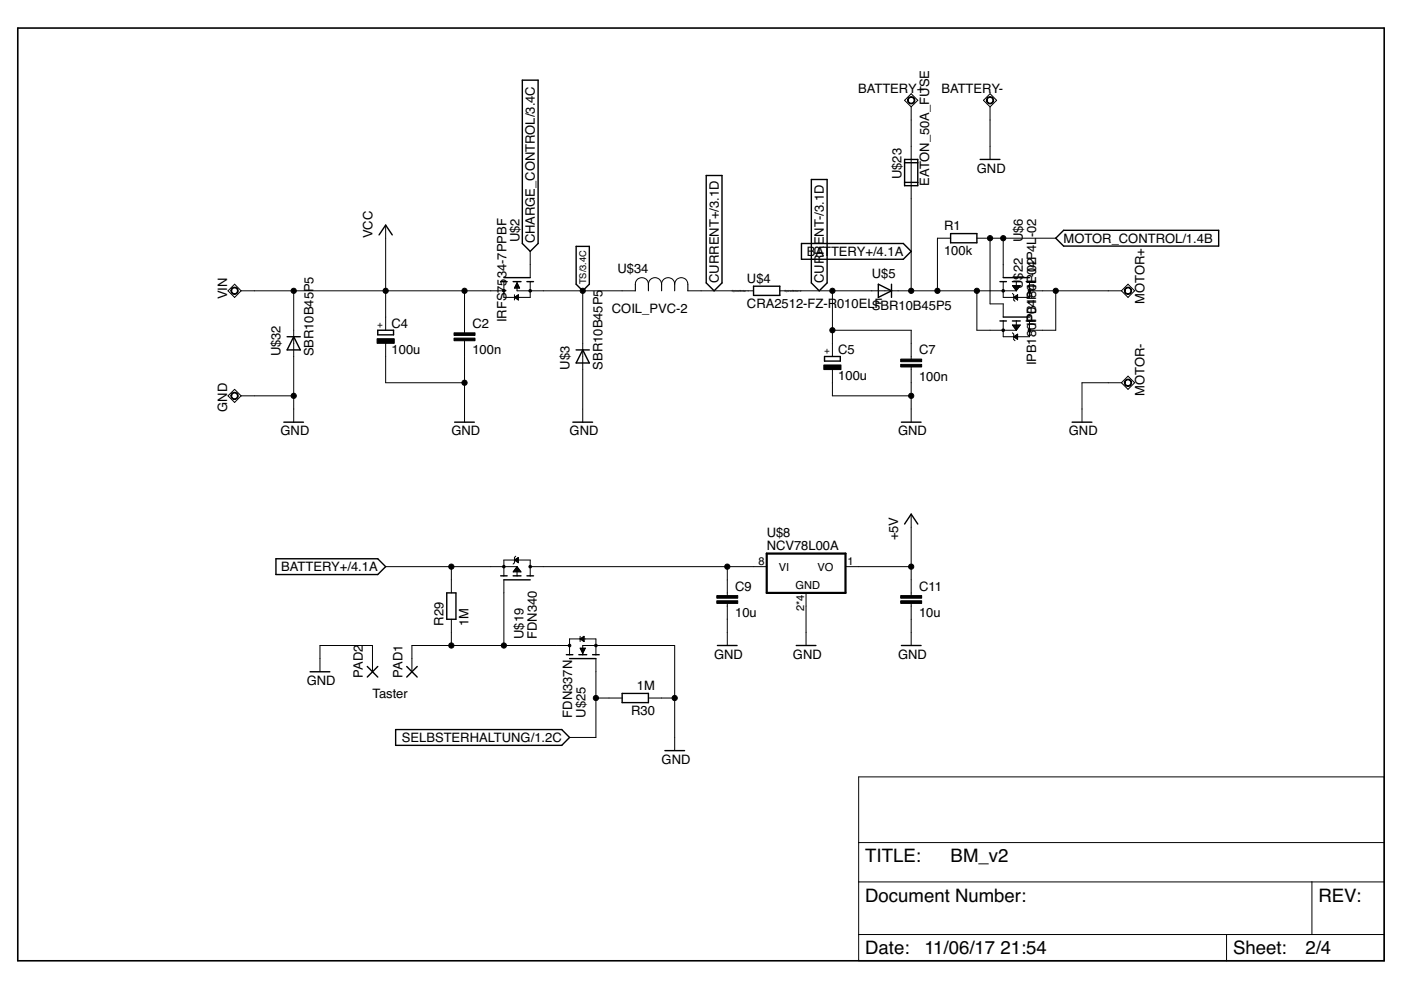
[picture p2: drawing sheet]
<svg xmlns="http://www.w3.org/2000/svg" width="297mm" height="210mm" viewBox="0 0 297 210" stroke-linecap="round" stroke-linejoin="round" font-family="sans-serif">
<g fill="none" stroke="#000" stroke-width=".3">
<path d="M110.7 17h3.4v34.6l-1.7 1.7-1.7-1.7zM149.7 37.2h3.4v22.8l-1.7 1.7-1.7-1.7zM172 38.1h3.4v21.9l-1.7 1.7-1.7-1.7zM191.8 33.8h2.8v5.6h-2.8zM191.8 38.7h2.8M191.8 34.5h2.8M207.8 33.8h4.2M80.4 49.8l1.4-2.1 1.4 2.1M106.2 59.7h1.3M106.8 58.9h5.6M108.8 59.7h1.7M111.7 59.7h1.4"/>
<path d="M122.2 52.2h2.7v8.1l-1.4 1.4-1.3-1.4zM169.9 51.6h21.6l1.7 1.7-1.7 1.7h-21.6zM201.5 49.5h5.6v2h-5.6zM212 59.7h1.4M212.7 58.9h5.6M214.7 59.7h1.6M217.6 59.7h1.4M223.8 50.5l1.7-1.7h32.9v3.4h-32.9zM60.9 71.4h2.8M62.3 71.4l1.4 2.8h-2.8zM80.1 70h3.3v1h-3.3zM122.2 74.2h2.7"/>
<path d="M123.5 74.2l1.4 2.8h-2.7zM159.8 60.7h5.5v1.9h-5.5zM174.8 75.6h3.4v1h-3.4zM186.2 60.3l2.8 1.4-2.8 1.4zM189 60.3v2.8M212 68.1h1.4M212.7 67.2h5.6M214.7 68.1h1.6M217.6 68.1h1.4M60.2 89.5h4.1M96.4 89.5h4.2M121.5 89.5h4.1"/>
<path d="M191.1 89.5h4.2M227.3 89.5h4.2M58.5 118.5h21.6l1.7 1.6-1.7 1.7h-21.6zM191.8 111.1l1.4-2.1 1.4 2.1M94.7 125.7h2v5.6h-2zM106.2 122.1h1.3M106.8 122.9h5.6M108.8 122.1h1.7M111.7 122.1h1.4M120.1 138.8h1.4M120.8 139.6h5.5M122.7 138.8h1.7"/>
<path d="M125.6 138.8h1.4M152.1 136.9h4.2M168.8 136.9h4.2M191.1 136.9h4.2M65.7 142.4h4.2M77.9 141.3l2.2 2.3M80.1 141.3l-2.2 2.3M83.9 154.7h35.2l1.7 1.7-1.7 1.6h-35.2zM86.2 141.3l2.3 2.3M88.5 141.3l-2.3 2.3M131.9 147h5.6v2h-5.6zM141 159.2h4.1"/>
</g>
<g fill="none" stroke="#000" stroke-width=".21">
<path d="M191.8 21.3l1.4-1.4 1.4 1.4-1.4 1.3zM193.2 22.6v39.1M208.5 21.3l1.4-1.4 1.4 1.4-1.4 1.3zM209.9 22.6v11.2M81.8 47.7v22.3M106.8 59.7v3.4h5.6v-3.4M109.6 59.7v2h25.1M109.6 60l.6 1.1h-1.1zM112.4 53.3v5.6M201.5 50.5h-2.7v11.2M207.1 50.5h16.7M209.9 50.5v13.9h2.8v2.8"/>
<path d="M212.7 59.7v3.4h5.6v-3.4M212.7 50.5v8.4M215.5 59.7v2M48.3 61.7l1.4-1.4 1.4 1.4-1.4 1.4zM51.1 61.7h55.7M62.3 61.7v27.8M81.8 72.8v8.4h16.7M98.5 61.7v8.9M98.5 72.2v17.3M109.1 62.5v1.1M109.1 61h1.1M109.2 60.9h.9"/>
<path d="M109.2 60.7h.8M109.3 62.9h.6M109.3 63.2h.6M109.3 60.6h.6M109.4 60.5h.5M109.5 60.3h.3M109.5 63.3h.4M109.5 62.8h.4M109.5 60.2h.2M109.6 60.1h.1M109.7 62.7h.2M109.7 63.5h.2"/>
<path d="M109.9 62.5h.1M109.9 62.5l-.8 .6 .8 .5M109.9 62.5v1.1M109.9 63.6h.1M123.5 61.7v27.8M134.7 60.3a1.39 1.39 0 0 1 1.4-1.4 1.39 1.39 0 0 1 1.4 1.4 1.4 1.4 0 0 1 1.4-1.4 1.4 1.4 0 0 1 1.4 1.4 1.39 1.39 0 0 1 1.4-1.4 1.39 1.39 0 0 1 1.3 1.4 1.4 1.4 0 0 1 1.4-1.4 1.4 1.4 0 0 1 1.4 1.4M145.8 61.7h14M165.3 61.7h50.2M176.5 61.7v13.9M176.5 78.4v5.5h16.7M176.5 70h16.7v6.1M193.2 77.8v11.7"/>
<path d="M207.1 61.7v8.3h8.4M212.7 68.1v3.3h5.6v-3.3M214.7 62.2l.2 .3v1.1l.3 .3M214.7 70.6l.2 .2v1.2l.3 .2M214.7 60.5h1.6l-.8 1.2zM214.7 68.9h1.6l-.8 1.1zM214.7 60.6h1.6M214.7 69h1.5M214.8 60.7h1.4M214.8 69.2h1.3M214.9 60.9h1.1M214.9 71.4l.9-.6v1.2z"/>
<path d="M214.9 69.3h1.1M215 71.4h.8M215 61h1M215 69.4h.9M215.1 71.3h.7M215.1 62.9h.7M215.1 61.2h.8M215.1 63.2h.7M215.1 69.6h.7M215.2 71.6h.6M215.2 61.3h.6M215.2 69.7h.5"/>
<path d="M215.3 71.2h.5M215.3 61.4h.3M215.3 63.3h.5M215.3 62.8h.5M215.3 69.8h.3M215.4 71.7h.4M215.4 61.6h.1M215.4 70h.1M215.5 68.1v1.9M215.5 71h.3M215.5 62.7h.3M215.5 63.5h.3"/>
<path d="M215.6 71.9h.2M215.7 70.9h.1M215.7 62.5h.1M215.8 63.6h.1M215.8 62.5l-.9 .6 .9 .5M215.8 62.5v1.1M218.3 61.7h19.5M223.8 61.7v8.3h-5.5M237.8 61.7l1.4-1.4 1.4 1.4-1.4 1.4zM48.3 83.9l1.4-1.4 1.4 1.4-1.4 1.4zM51.1 83.9h11.2M237.8 81.2h-8.4v8.3"/>
<path d="M237.8 81.2l1.4-1.4 1.4 1.4-1.4 1.3zM109.1 118.7l.8-.5v1.1zM109.2 118.7h.7M109.2 118.8h.7M109.3 117.9l-.2 .3v1.1l-.3 .3M109.4 118.6h.5M109.4 119h.5M109.6 118.4h.3M109.6 119.1h.3M109.8 118.3h.1M109.8 119.2h.1M193.2 109v17.3"/>
<path d="M81.8 120.1l27.8 .1M95.7 120.1v5.6M95.7 131.3v5.6M106.8 122.1v-3.4h5.6v3.4M106.8 122.9v14M108.9 121.1h1.5M109 121h1.3M109.1 120.9h1.1M109.2 120.7h.8M109.3 120.6h.7M109.4 120.5h.5M109.5 120.3h.2"/>
<path d="M109.6 120.1v2M109.6 120.1l.9 1.2h-1.7zM112.4 120.1h50.2M120.8 136.9h-33.5v5.5M120.8 138.8v-3.3h5.5v3.3M123 137.4h1.1l-.6 1.1zM123 135.5l.8-.6v1.1zM123 134.9v1.1M123 137.5h1.1M123.1 137.6h.9M123.2 137.8h.7M123.2 135.3h.6"/>
<path d="M123.2 135.6h.6M123.3 137.9h.6M123.3 138h.5M123.4 138.2h.3M123.4 135.2h.4M123.4 135.7h.4M123.4 138.3h.3M123.5 138.5h.1M123.5 138.8v-1.9h19.5v22.3M123.6 135.1h.2M123.6 135.9h.2M123.8 134.9h.1"/>
<path d="M123.8 136h.1M126.3 139.6v16.8h-5.5M154.2 120.1v6.2M154.2 128v8.9M170.9 125.7v11.2M179.3 120.1h13.9M193.2 128v8.9M67.8 142.4v-5.5h11.2v5.5M126.3 148h5.6M137.5 148h5.5M182.1 164.7h111.4v39h-111.4zM182.1 178.6h111.4"/>
<path d="M182.1 187h111.4M182.1 198.1h111.4M260.1 198.1v5.6M278.2 187v11.1"/>
</g>
<g fill="#000" stroke="#000" stroke-width=".21">
<path d="M192.6 20.8a.79 .79 0 0 1 1.2 0 .79 .79 0 0 1-.4 1.2 .79 .79 0 0 1-1-.7h.2a.62 .62 0 0 1 .8-.6 .62 .62 0 0 1 .2 1 .62 .62 0 0 1-1-.2v-.2h-.2z" fill-rule="evenodd"/>
<path d="M209.3 20.8a.78 .78 0 0 1 1.2 0 .78 .78 0 0 1-.4 1.2 .78 .78 0 0 1-1-.7h.2a.61 .61 0 0 1 .8-.6 .61 .61 0 0 1 .2 1 .61 .61 0 0 1-1-.2v-.2h-.2z" fill-rule="evenodd"/>
<path d="M49.1 61.2a.78 .78 0 0 1 1.3 0 .78 .78 0 0 1-.4 1.2 .78 .78 0 0 1-1-.7h.1a.61 .61 0 0 1 .9-.6 .61 .61 0 0 1 .1 1.1 .61 .61 0 0 1-1-.4v-.1h-.1z" fill-rule="evenodd"/>
<path d="M238.5 61.2a.78 .78 0 0 1 1.3 0 .78 .78 0 0 1-.4 1.2 .78 .78 0 0 1-1-.7h.1a.61 .61 0 0 1 .9-.6 .61 .61 0 0 1 .1 1.1 .61 .61 0 0 1-.9-.4l-.1-.1h-.1z" fill-rule="evenodd"/>
<path d="M49.1 83.5a.78 .78 0 0 1 1.3 0 .78 .78 0 0 1-.4 1.2 .78 .78 0 0 1-1-.8h.1a.61 .61 0 0 1 .9-.5 .61 .61 0 0 1 .1 1 .61 .61 0 0 1-1-.3v-.2h-.1z" fill-rule="evenodd"/>
<path d="M238.5 80.7a.78 .78 0 0 1 1.3 0 .78 .78 0 0 1-.4 1.2 .78 .78 0 0 1-1-.7h.1a.61 .61 0 0 1 .9-.6 .61 .61 0 0 1 .1 1.1 .61 .61 0 0 1-.9-.4l-.1-.1h-.1z" fill-rule="evenodd"/>
<circle cx="209.9" cy="50.5" r=".55"/>
<circle cx="212.7" cy="50.5" r=".55"/>
<circle cx="62.3" cy="61.7" r=".55"/>
<circle cx="81.8" cy="61.7" r=".55"/>
<circle cx="98.5" cy="61.7" r=".55"/>
<circle cx="106.8" cy="61.7" r=".28"/>
<circle cx="112.4" cy="61.7" r=".28"/>
<circle cx="123.5" cy="61.7" r=".55"/>
<circle cx="176.5" cy="70" r=".55"/>
<circle cx="176.5" cy="61.7" r=".55"/>
<circle cx="193.2" cy="61.7" r=".55"/>
<circle cx="198.8" cy="61.7" r=".55"/>
<circle cx="207.1" cy="61.7" r=".55"/>
<circle cx="212.7" cy="61.7" r=".28"/>
<circle cx="212.7" cy="70" r=".28"/>
<circle cx="218.3" cy="70" r=".28"/>
<circle cx="218.3" cy="61.7" r=".28"/>
<circle cx="223.8" cy="61.7" r=".55"/>
<circle cx="62.3" cy="83.9" r=".55"/>
<circle cx="98.5" cy="81.2" r=".55"/>
<circle cx="193.2" cy="83.9" r=".55"/>
<circle cx="95.7" cy="120.1" r=".55"/>
<circle cx="95.7" cy="136.9" r=".55"/>
<circle cx="106.8" cy="136.9" r=".55"/>
<circle cx="106.8" cy="120.1" r=".28"/>
<circle cx="112.4" cy="120.1" r=".28"/>
<circle cx="120.8" cy="136.9" r=".28"/>
<circle cx="126.3" cy="136.9" r=".28"/>
<circle cx="154.2" cy="120.1" r=".55"/>
<circle cx="193.2" cy="120.1" r=".55"/>
<circle cx="126.3" cy="148" r=".55"/>
<circle cx="143" cy="148" r=".55"/>
</g>
<path d="M79.9 71.8h3.7v1h-3.7zM96.3 71.7h4.4v.5h-4.4zM96.3 70.6h4.4v.5h-4.4zM174.7 77.4h3.6v1h-3.6zM191 77.3h4.4v.5h-4.4zM191 76.1h4.4v.6h-4.4zM152 127.4h4.4v.5h-4.4zM152 126.3h4.4v.5h-4.4zM191 127.4h4.4v.5h-4.4zM191 126.3h4.4v.5h-4.4z" fill="#000" stroke="#000" stroke-width=".21"/>
<path d="M162.6 117.4h16.7v8.3h-16.7z" fill="none" stroke="#000" stroke-width=".47"/>
<path d="M134.7 60.3v1.4M137.5 60.3v1.4M140.3 60.3v1.4M143 60.3v1.4M145.8 60.3v1.4" fill="none" stroke="#000" stroke-width=".23"/>
<path d="M3.8 5.9h289.7v197.8h-289.7z" fill="none" stroke="#000" stroke-width=".34"/>
<g font-size="3.9">
<text x="183.4" y="182.8">TITLE:</text>
<text x="201.6" y="182.8">BM_v2</text>
<text x="183.4" y="191.2">Document Number:</text>
<text x="279.6" y="191.2">REV:</text>
<text x="183.4" y="202.3">Date:</text>
<text x="196" y="202.3">11/06/17</text>
<text x="212.1" y="202.3">21:54</text>
<text x="261.4" y="202.3">Sheet:</text>
<text x="276.8" y="202.3">2/4</text>
</g>
<g font-size="2.8">
<text x="181.9" y="19.7">BATTERY+</text>
<text x="199.6" y="19.7">BATTERY-</text>
<text x="191.1" y="38" transform="rotate(-90 191.1 38)">U$23</text>
<text x="197" y="39.4" transform="rotate(-90 197 39.4)">EATON_50A_FUSE</text>
<text x="207.1" y="36.6">GND</text>
<text x="79" y="50.5" transform="rotate(-90 79 50.5)">VCC</text>
<text x="110.2" y="51.4" transform="rotate(-90 110.2 51.4)">U$2</text>
<text x="113.4" y="51.6" transform="rotate(-90 113.4 51.6)">CHARGE_CONTROL/3.4C</text>
<text x="200.2" y="48.9">R1</text>
<text x="216.9" y="51.4" transform="rotate(-90 216.9 51.4)">U$6</text>
<text x="219.7" y="50.3" transform="rotate(-90 219.7 50.3)">-02</text>
<text x="225.5" y="51.5">MOTOR_CONTROL/1.4B</text>
<text x="130.9" y="58">U$34</text>
<text x="152.4" y="60" transform="rotate(-90 152.4 60)">CURRENT+/3.1D</text>
<text x="171.1" y="54.3">BAT</text>
<text x="174.7" y="60" transform="rotate(-90 174.7 60)">CURRENT-/3.1D</text>
<text x="176.2" y="54.3">TERY+/4.1A</text>
<text x="184.8" y="58.9">U$5</text>
<text x="200.2" y="54.1">100k</text>
<text x="48.2" y="63.5" transform="rotate(-90 48.2 63.5)">VIN</text>
<text x="158.4" y="65.3">CRA2512-FZ-R010ELSFBR10B45P5</text>
<text x="158.4" y="60">U$4</text>
<text x="216.9" y="61.3" transform="rotate(-90 216.9 61.3)">U$22</text>
<text x="219.7" y="61.6" transform="rotate(-90 219.7 61.6)">0P04P4L</text>
<text x="242.6" y="64.4" transform="rotate(-90 242.6 64.4)">MOTOR+</text>
<text x="83" y="69.5">C4</text>
<text x="100.2" y="69.6">C2</text>
<text x="107.4" y="68.3" transform="rotate(-90 107.4 68.3)">IRFS7534-7PPBF</text>
<text x="129.7" y="66.3">COIL_PVC-2</text>
<text x="219.7" y="70" transform="rotate(-90 219.7 70)">0IP04P4L-02</text>
<text x="219.7" y="68.4" transform="rotate(-90 219.7 68.4)">PB18</text>
<text x="59.5" y="75.6" transform="rotate(-90 59.5 75.6)">U$32</text>
<text x="66.4" y="75.6" transform="rotate(-90 66.4 75.6)">SBR10B45P5</text>
<text x="83" y="75.1">100u</text>
<text x="100.2" y="75.2">100n</text>
<text x="177.7" y="75.1">C5</text>
<text x="194.9" y="75.2">C7</text>
<text x="219.7" y="77.5" transform="rotate(-90 219.7 77.5)">IPB18</text>
<text x="120.8" y="78.4" transform="rotate(-90 120.8 78.4)">U$3</text>
<text x="127.7" y="78.4" transform="rotate(-90 127.7 78.4)">SBR10B45P5</text>
<text x="177.7" y="80.6">100u</text>
<text x="194.9" y="80.7">100n</text>
<text x="242.6" y="83.9" transform="rotate(-90 242.6 83.9)">MOTOR-</text>
<text x="48.2" y="87.3" transform="rotate(-90 48.2 87.3)">GND</text>
<text x="59.5" y="92.3">GND</text>
<text x="95.7" y="92.3">GND</text>
<text x="120.8" y="92.3">GND</text>
<text x="190.4" y="92.3">GND</text>
<text x="226.6" y="92.3">GND</text>
<text x="162.6" y="113.9">U$8</text>
<text x="162.6" y="116.7">NCV78L00A</text>
<text x="190.4" y="114.6" transform="rotate(-90 190.4 114.6)">+5V</text>
<text x="59.6" y="121.1">BATTERY+/4.1A</text>
<text x="155.9" y="125.3">C9</text>
<text x="194.9" y="125.3">C11</text>
<text x="155.9" y="130.9">10u</text>
<text x="194.9" y="130.9">10u</text>
<text x="94.1" y="132.7" transform="rotate(-90 94.1 132.7)">R29</text>
<text x="99.3" y="132.7" transform="rotate(-90 99.3 132.7)">1M</text>
<text x="111" y="135.5" transform="rotate(-90 111 135.5)">U$19</text>
<text x="113.8" y="135.5" transform="rotate(-90 113.8 135.5)">FDN340</text>
<text x="76.9" y="143.7" transform="rotate(-90 76.9 143.7)">PAD2</text>
<text x="85.3" y="143.7" transform="rotate(-90 85.3 143.7)">PAD1</text>
<text x="151.4" y="139.6">GND</text>
<text x="168.1" y="139.6">GND</text>
<text x="190.4" y="139.6">GND</text>
<text x="65.1" y="145.2">GND</text>
<text x="79" y="148">Taster</text>
<text x="135" y="146.3">1M</text>
<text x="121.3" y="152.2" transform="rotate(-90 121.3 152.2)">FDN337N</text>
<text x="124.1" y="152.2" transform="rotate(-90 124.1 152.2)">U$25</text>
<text x="133.8" y="151.6">R30</text>
<text x="85.2" y="157.3">SELBSTERHALTUNG/1.2C</text>
<text x="140.3" y="161.9">GND</text>
</g>
<g font-size="2.3">
<text x="160.8" y="119.8">8</text>
<text x="179.7" y="119.8">1</text>
<text x="165.1" y="121">VI</text>
<text x="168.7" y="124.9">GND</text>
<text x="173.3" y="121">VO</text>
<text x="170.5" y="129.6" transform="rotate(-90 170.5 129.6)">2*4</text>
</g>
<g font-size="2">
<text x="124.2" y="60.3" transform="rotate(-90 124.2 60.3)">TS/3.4C</text>
<text x="81.1" y="69.6" transform="rotate(-90 81.1 69.6)">+</text>
<text x="175.8" y="75.1" transform="rotate(-90 175.8 75.1)">+</text>
</g>
<g font-size=".6">
<text x="155.2" y="61.9">SpiceOrder 1</text>
<text x="166.3" y="61.9">SpiceOrder 2</text>
</g>
</svg>
